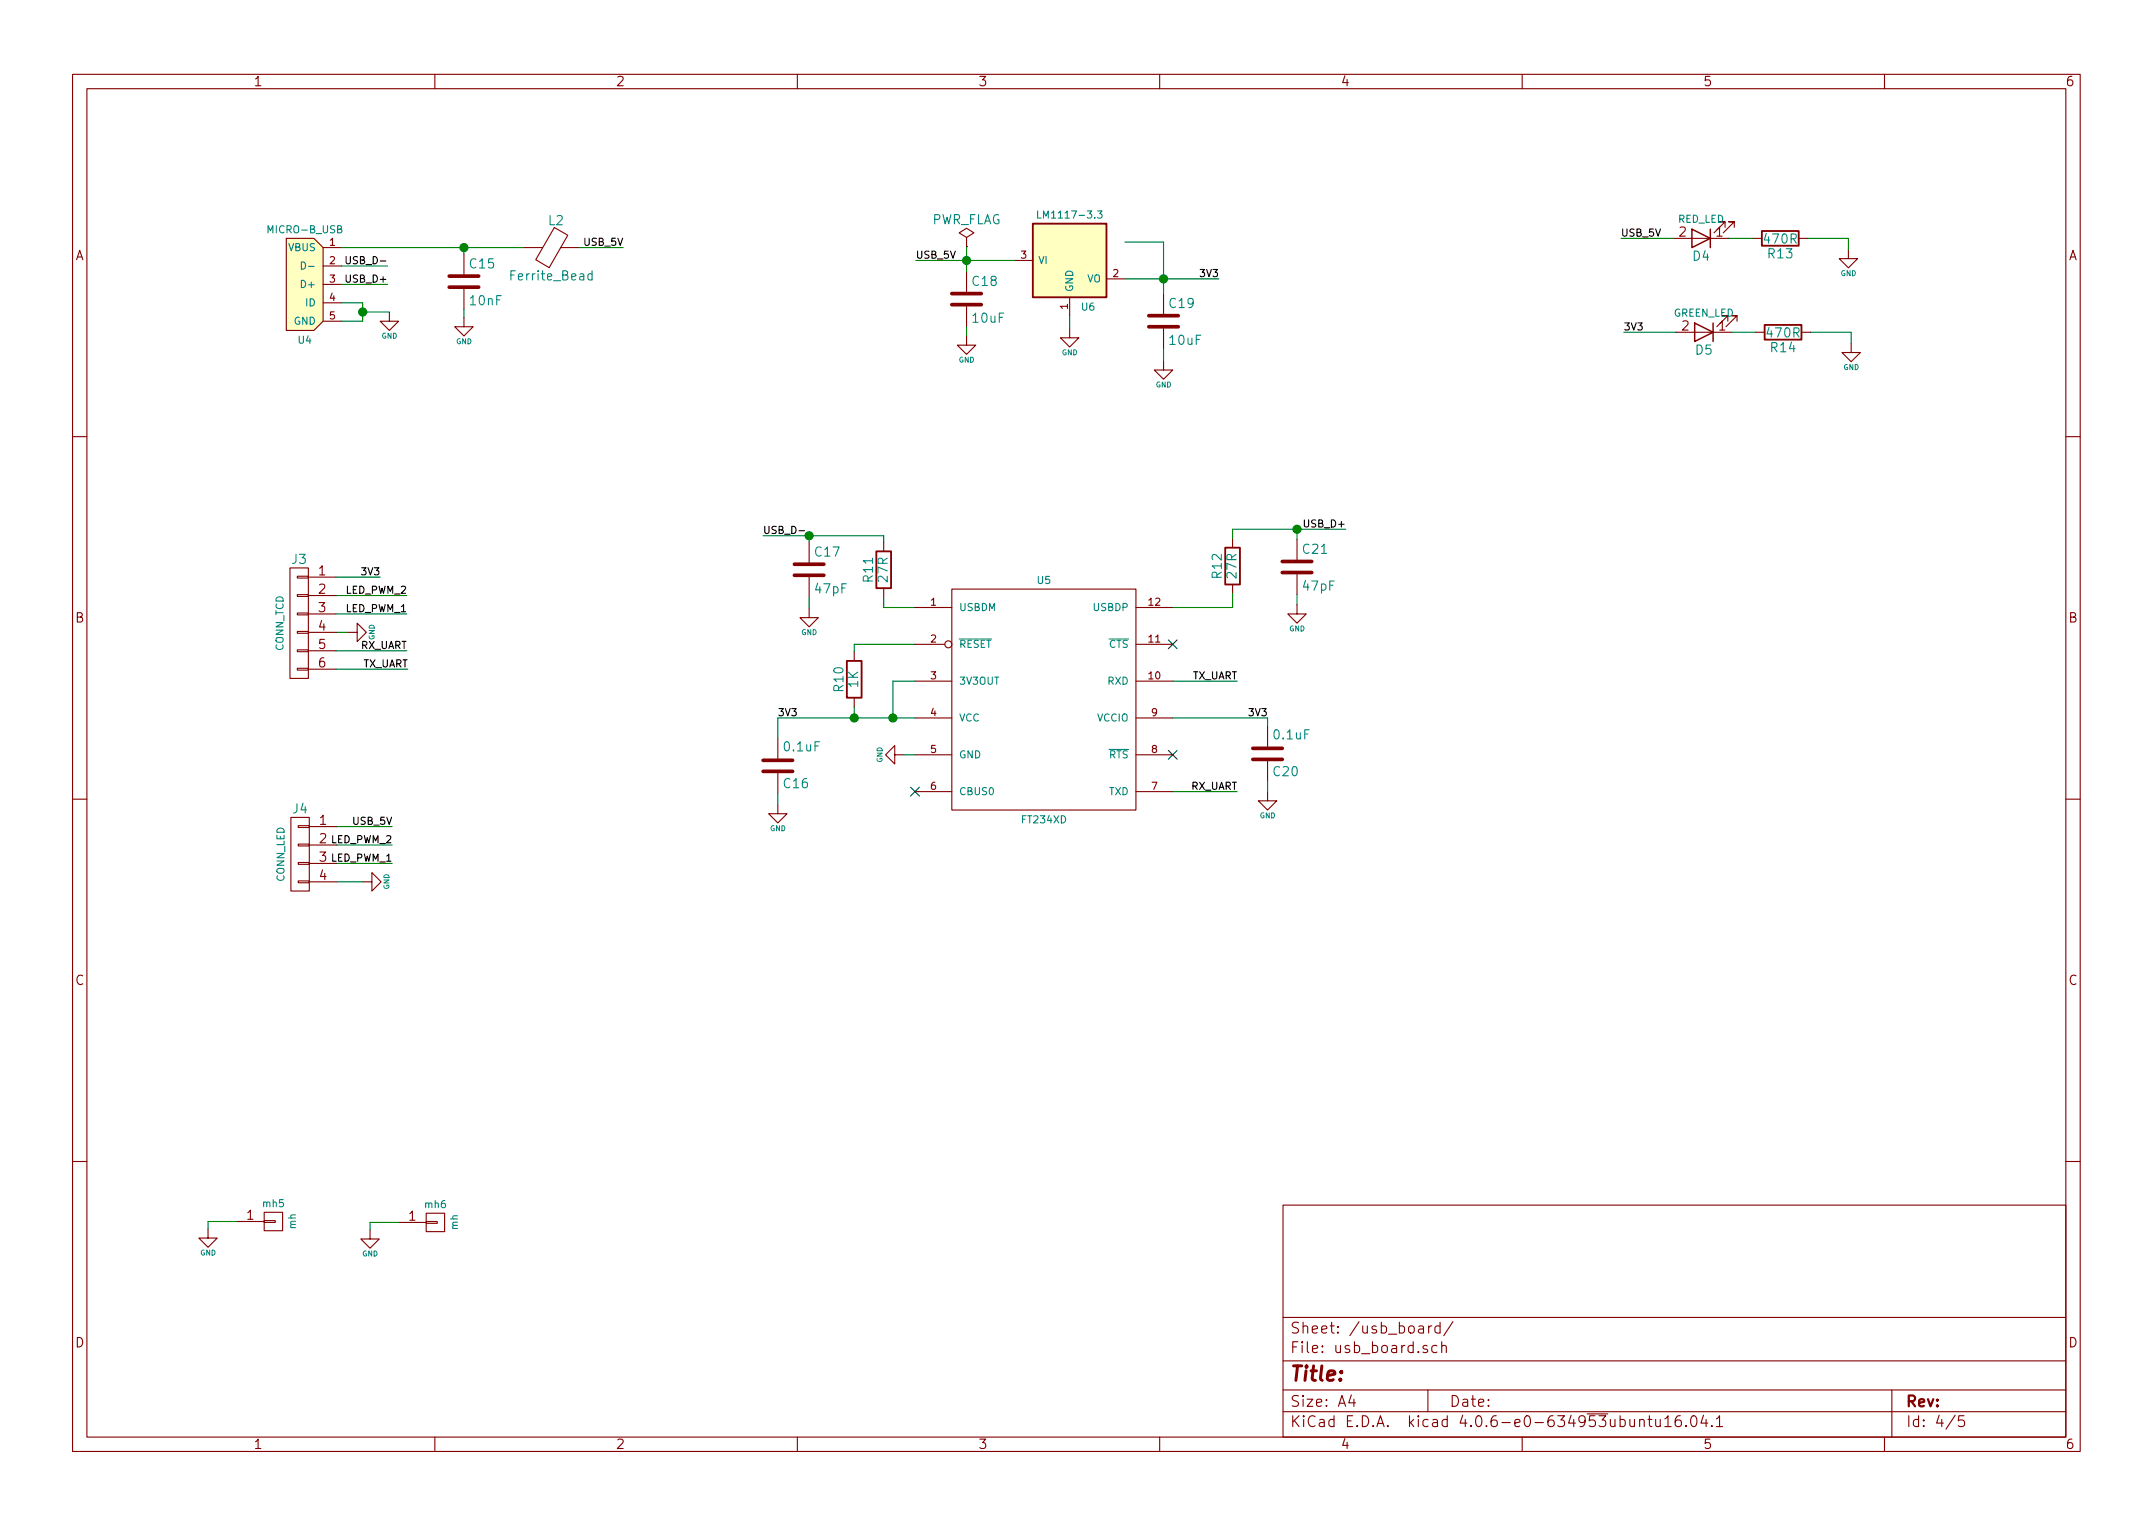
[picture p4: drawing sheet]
<svg xmlns="http://www.w3.org/2000/svg" width="297mm" height="210mm" viewBox="0 0 297 210" stroke-linecap="round" stroke-linejoin="round" font-family="sans-serif">
<g fill="none" stroke="#840000" stroke-width=".15">
<path d="M10 10.3h277v189.9h-277zM12 12.2h273v186.1h-273zM60 10.3v1.9M110 10.3v1.9M160 10.3v1.9M210 10.3v1.9M260 10.3v1.9M39.5 32.9h3.8l1.3 1.3v10.1l-1.3 1.3h-3.8zM44.6 34.2h2.5M44.6 36.7h2.5M44.6 39.2h2.5M64 35v2.8"/>
<path d="M64 39.9v2.8M72.3 34.2h2.6M76.5 31.4l1.8 1.1-2.5 4.4-1.9-1.1zM77.3 34.2h2.6M133.3 34h.1M133.3 32.8l1.1-.7-1.1-.6-1 .6 1 .7v1.2M133.3 37.5v2.8M140 35.9h2.5M152.7 38.5h2.5M230.9 32.9h7.6M238 31.4v-.8h-.8h.8l-1.5 1.5M239.3 31.4v-.8h-.8h.8l-1.6 1.5"/>
<path d="M241.8 32.9h1.3M248.2 32.9h1.2M255 34.4v1.3h1.3l-1.3 1.3-1.3-1.3h1.3M44.6 41.8h2.5M44.6 44.3h2.5M53.7 43v1.3h1.3l-1.3 1.3-1.2-1.3h1.2M64 43.8v1.3h1.3l-1.3 1.2-1.3-1.2h1.3M133.3 46.3v1.3h1.3l-1.3 1.3-1.2-1.3h1.2M133.3 42.3v2.8M147.6 45.3v1.3h1.2l-1.2 1.3-1.3-1.3h1.3M147.6 41v2.6M160.5 49.8v1.2h1.3l-1.3 1.3-1.2-1.3h1.2"/>
<path d="M160.5 40.5v2.8M160.5 45.3v2.8M231.3 45.8h7.6M238.4 44.3v-.7h-.8h.8l-1.5 1.5M239.6 44.3v-.7h-.7h.7l-1.5 1.5M242.2 45.8h1.3M248.5 45.8h1.3M255.4 47.4v1.2h1.3l-1.3 1.3-1.3-1.3h1.3M10 60.2h2M40 78.4h2.5v15.2h-2.5zM41 79.5h1.5v.3h-1.5zM42.5 79.6h3.9"/>
<path d="M111.6 74.8v2.8M111.6 79.6v2.8M121.9 74.8v1.3M170.1 74.3v1.3M178.9 74.4v2.8M178.9 79.2v2.8M285 60.2h2M41 92.2h1.5v.3h-1.5zM41 89.7h1.5v.2h-1.5zM41 87.1h1.5v.3h-1.5zM41 84.6h1.5v.2h-1.5zM41 82h1.5v.3h-1.5z"/>
<path d="M42.5 82.2h3.9M42.5 84.7h3.9M42.5 87.2h3.9M42.5 89.8h3.9M42.5 92.3h3.9M48 87.2h1.3v-1.2l1.2 1.2-1.2 1.3v-1.3M111.6 83.9v1.3h1.3l-1.3 1.3-1.2-1.3h1.2M117.9 89.9v1.3M117.9 96.3v1.2M121.9 81.1v1.3M126.2 83.8h5.1M126.2 88.9h4.2"/>
<path d="M126.2 94h5.1M126.2 99.1h5.1M131.3 81.3h25.4v30.5h-25.4zM156.7 83.8h5.1M156.7 88.9h5.1M156.7 94h5.1M156.7 99.1h5.1M170.1 80.6v1.3M178.9 83.4v1.3h1.3l-1.3 1.3-1.2-1.3h1.2M10 110.3h2M40.1 112.8h2.6v10.1h-2.6zM41.1 119h1.6v.2h-1.6z"/>
<path d="M41.1 116.5h1.6v.2h-1.6zM41.1 113.9h1.6v.3h-1.6zM42.7 114h3.8M42.7 116.6h3.8M42.7 119.1h3.8M107.3 111v1.3h1.3l-1.3 1.2-1.3-1.2h1.3M107.3 101.8v2.8M107.3 106.7v2.8M123.4 104.1v-1.2l-1.2 1.2 1.2 1.3v-1.3h1.3M126.2 104.1h5.1M126.2 109.2h5.1M156.7 104.1h5.1"/>
<path d="M156.7 109.2h5.1M174.9 109.2v1.3h1.2l-1.2 1.3-1.3-1.3h1.3M174.9 100.2v2.8M174.9 105v2.8M285 110.3h2M41.1 121.5h1.6v.3h-1.6zM42.7 121.7h3.8M50 121.7h1.3v-1.3l1.3 1.3-1.3 1.2v-1.2M10 160.2h2M28.7 169.5v1.3h1.3l-1.3 1.3-1.3-1.3h1.3M32.6 168.5h3.8M36.4 168.4h1.6v.3h-1.6z"/>
<path d="M36.4 167.3h2.6v2.5h-2.6zM51.1 169.7v1.2h1.2l-1.2 1.3-1.3-1.3h1.3M55 168.7h3.8M58.8 168.5h1.5v.3h-1.5zM58.8 167.4h2.5v2.5h-2.5zM177 166.3h108v32h-108zM285 160.2h2M60 198.3v1.9M110 198.3v1.9M160 198.3v1.9M177 194.8h108M177 191.8h108"/>
<path d="M177 187.8h108M177 181.8h108M186.4 192.5l-.3 1h.9M186.8 193v1M196.9 185.7a.37 .37 0 0 0-.6 .1v.1a.54 .54 0 0 0 .6 .3l.1 .1-.1 .2-.2 .1-.4-.1M197 191.8v3M197.1 182.9v1M197.5 182.9l-.2 .1-.2 .2M198.2 185.7l-.4-.1-.3 .3 .1 .6 .2 .1 .4-.1M198.7 183l-.5-.1-.2 .3v.6l.2 .1 .5-.1M198.7 182.4v1.5M198.9 185.7a.38 .38 0 0 1 .6 .1v.8"/>
<path d="M198.9 185.1v1.5M200.5 182.3l-1.3 2M210 198.3v1.9M226.2 196a.38 .38 0 0 1 .6 0v.8M226.2 195.8v1M227.4 195.8h.5M227.6 195.3v1.3l.2 .2h.1M228.4 195.8l.1 .9a.4 .4 0 0 0 .6 0M229.1 195.8v1M229.7 195.8l.4-.5v1.5M229.7 196.8h.9M231.8 195.3a.59 .59 0 0 0-.7 .7l.1 .7 .2 .1h.3l.2-.1 .1-.5-.2-.2-.4-.1-.3 .3"/>
<path d="M232.6 196.7h.1l-.1 .1-.1-.1h.1v.1M233.4 195.5a.35 .35 0 0 1 .4-.2 .35 .35 0 0 1 .2 .3 .77 .77 0 0 1-.4 1.2 .9 .9 0 0 1-.2-1.3zM235 195.2l-.3 1.1h.9M235.4 195.8v1M236.2 196.7v.1l-.1-.1h.1v.1M236.8 195.8l.4-.5v1.5M236.8 196.8h.9M260 198.3v1.9M261 191.8v6.5M269.7 195.2l-1.2 2M271 195.3h-.7l-.1 .7a.62 .62 0 0 1 .7 0l.1 .2v.5l-.2 .1h-.4l-.2-.1"/>
<circle cx="130.8" cy="88.9" r=".48"/>
</g>
<g fill="#ffffc2" stroke="#ffffc2" stroke-width=".14">
<path d="M39.5 32.9h3.8l1.3 1.3v10.1l-1.3 1.3h-3.8z"/>
<path d="M142.5 30.9h10.2v10.1h-10.2z"/>
</g>
<path d="M41.6 36.1a.5 .5 0 0 1 .6 .5 .5 .5 0 0 1-.6 .5zM42.6 36.7h.7M81.7 37.8h-.4l-.2 .2 .1 .6h.1h.4M81.7 37.4v1.2M143.2 29.1v1h.4M151.4 29.1h.6l-.3 .4 .3 .2v.3l-.2 .1-.4-.1M132.3 88.2h4.5M153 88.2h2.7M153 103.4h2.7" fill="none" stroke="#008484" stroke-width=".15"/>
<g fill="none" stroke="#840000" stroke-width=".51">
<path d="M62 39.6h4M62 38.1h4M131.3 42h4.1M131.3 40.5h4.1M158.5 45.1h4.1M158.5 43.6h4.1M109.6 79.4h4.1M109.6 77.8h4.1M176.9 79h4.1M176.9 77.5h4.1M105.3 104.9h4M105.3 106.4h4"/>
<path d="M172.8 103.2h4.1M172.8 104.8h4.1"/>
</g>
<g fill="none" stroke="#008400" stroke-width=".15">
<path d="M47.1 34.2h25.2M47.1 36.7h6.4M47.1 39.2h6.4M64 34.2v.8M79.9 34.2h6.1M126.4 35.9h13.6M133.3 34v3.5M155.2 38.5h12.9M155.2 33.4h5.3v7.1M223.6 32.9h7.3M238.5 32.9h3.3M249.4 32.9h5.6v1.5"/>
<path d="M47.1 41.8h2.9v2.5h-2.9M50 43h3.7M64 42.7v1.1M133.3 45.1v1.2M147.6 43.6v1.7M160.5 48.1v1.7M224 45.8h7.3M238.9 45.8h3.3M249.8 45.8h5.6v1.6M46.4 79.6h6.1M105.3 73.9h16.6v.9M111.6 73.9v.9"/>
<path d="M178.9 73v1.4M185.7 73h-15.6v1.3M46.4 82.2h9.7M46.4 84.7h9.7M46.4 87.2h1.6M46.4 89.8h9.7M46.4 92.3h9.9M111.6 82.4v1.5M117.9 97.5v1.6M121.9 82.4v1.4h4.3M126.2 88.9h-8.3v1M126.2 99.1h-18.9v2.7"/>
<path d="M126.2 94h-3v5.1M161.8 99.1h13.1v1.1M161.8 94h8.9M170.1 81.9v1.9h-8.3M178.9 82v1.4M46.5 114h7.6M46.5 119.1h7.6M46.5 116.6h7.6M107.3 109.5v1.5M124.7 104.1h1.5M161.8 109.2h8.9M174.9 107.8v1.4"/>
<path d="M46.5 121.7h3.5M32.6 168.5h-3.9v1M55 168.7h-3.9v1"/>
</g>
<g fill="#008400" stroke="#008400" stroke-width=".25">
<circle cx="64" cy="34.2" r=".51"/>
<circle cx="50" cy="43" r=".51"/>
<circle cx="111.6" cy="73.9" r=".51"/>
<circle cx="117.9" cy="99.1" r=".51"/>
<circle cx="123.2" cy="99.1" r=".51"/>
<circle cx="178.9" cy="73" r=".51"/>
<circle cx="133.4" cy="35.9" r=".51"/>
<circle cx="160.5" cy="38.5" r=".51"/>
</g>
<path d="M47.8 35.4v.8l.2 .2h.1l.2-.2v-.8M110.2 73.2h.8" fill="none" stroke="#000" stroke-width=".15"/>
<path d="M142.5 30.9h10.2v10.1h-10.2zM243.1 31.9h5.1v2h-5.1zM243.5 44.8h5v2.1h-5zM120.9 76.1h2v5h-2zM169 75.6h2.1v5h-2.1zM116.8 91.2h2.1v5.1h-2.1z" fill="none" stroke="#840000" stroke-width=".25"/>
<path d="M161.2 88.3l1.2 1.2M162.4 88.3l-1.2 1.2M125.6 108.6l1.2 1.2M126.8 108.6l-1.2 1.2M161.2 103.5l1.2 1.2M162.4 103.5l-1.2 1.2" fill="none" stroke="#000084" stroke-width=".15"/>
<path d="M233.4 31.6l2.6 1.3-2.6 1.3zM236 31.6v2.6M233.8 44.6l2.5 1.2-2.5 1.3zM236.3 44.6v2.5" fill="none" stroke="#840000" stroke-width=".2"/>
<text font-size="2.8" fill="#840000" x="178" y="190.5">Title:</text>
<g font-size="2.1" fill="#840000">
<text x="178" y="184">Sheet: /usb_board/</text>
<text x="178" y="186.7">File: usb_board.sch</text>
<text x="178" y="196.9">KiCad E.D.A. kicad 4.0.6-e0-634953ubuntu16.04.1</text>
<text x="178" y="194.1">Size: A4</text>
<text x="200" y="194.1">Date:</text>
<text x="263" y="194.1">Rev:</text>
<text x="263" y="196.9">Id: 4/5</text>
</g>
<g font-size="1.8" fill="#840000">
<text x="35" y="11.9">1</text>
<text x="85" y="11.9">2</text>
<text x="135" y="11.9">3</text>
<text x="185" y="11.9">4</text>
<text x="235" y="11.9">5</text>
<text x="285" y="11.9">6</text>
<text x="10.4" y="35.9">A</text>
<text x="231.7" y="32.6">2</text>
<text x="236.8" y="32.6">1</text>
<text x="285.4" y="35.9">A</text>
<text x="232.1" y="45.6">2</text>
<text x="237.1" y="45.6">1</text>
<text x="44" y="79.4">1</text>
<text x="44" y="81.9">2</text>
<text x="10.4" y="85.9">B</text>
<text x="44" y="84.4">3</text>
<text x="44" y="87">4</text>
<text x="44" y="89.5">5</text>
<text x="285.4" y="85.9">B</text>
<text x="44" y="92.1">6</text>
<text x="44.1" y="113.8">1</text>
<text x="44.1" y="116.3">2</text>
<text x="44.1" y="118.9">3</text>
<text x="44.1" y="121.4">4</text>
<text x="10.4" y="135.9">C</text>
<text x="285.4" y="135.9">C</text>
<text x="34.1" y="168.3">1</text>
<text x="56.4" y="168.4">1</text>
<text x="10.4" y="185.9">D</text>
<text x="285.4" y="185.9">D</text>
<text x="35" y="199.9">1</text>
<text x="85" y="199.9">2</text>
<text x="135" y="199.9">3</text>
<text x="185" y="199.9">4</text>
<text x="235" y="199.9">5</text>
<text x="285" y="199.9">6</text>
</g>
<g font-size="1.8" fill="#008484">
<text x="75.7" y="31.1">L2</text>
<text x="128.4" y="30.9">PWR_FLAG</text>
<text x="233.6" y="36">D4</text>
<text x="243.5" y="33.6">470R</text>
<text x="244" y="35.6">R13</text>
<text x="64.9" y="37">C15</text>
<text x="70.7" y="38.7">Ferrite_Bead</text>
<text x="134.2" y="39.4">C18</text>
<text x="64.9" y="42.1">10nF</text>
<text x="134.3" y="44.5">10uF</text>
<text x="161.4" y="42.5">C19</text>
<text x="161.4" y="47.6">10uF</text>
<text x="243.9" y="46.6">470R</text>
<text x="234" y="48.9">D5</text>
<text x="244.4" y="48.6">R14</text>
<text x="40.3" y="77.8">J3</text>
<text x="112.5" y="76.8">C17</text>
<text x="179.8" y="76.4">C21</text>
<text x="112.5" y="81.9">47pF</text>
<text x="120.4" y="80.2" transform="rotate(-90 120.4 80.2)">R11</text>
<text x="122.5" y="80.2" transform="rotate(-90 122.5 80.2)">27R</text>
<text x="168.6" y="79.7" transform="rotate(-90 168.6 79.7)">R12</text>
<text x="170.6" y="79.7" transform="rotate(-90 170.6 79.7)">27R</text>
<text x="179.9" y="81.5">47pF</text>
<text x="116.4" y="95.3" transform="rotate(-90 116.4 95.3)">R10</text>
<text x="118.4" y="94.8" transform="rotate(-90 118.4 94.8)">1K</text>
<text x="108.3" y="103.7">0.1uF</text>
<text x="175.7" y="107.1">C20</text>
<text x="175.8" y="102">0.1uF</text>
<text x="40.4" y="112.2">J4</text>
<text x="108.2" y="108.7">C16</text>
</g>
<g font-size="1.4" fill="#008484">
<text x="37.2" y="32.2">MICRO-B_USB</text>
<text x="39.7" y="34.6">VBUS</text>
<text x="143.9" y="30.1">LM1117-3.3</text>
<text x="231.4" y="30.7">RED_LED</text>
<text x="41.8" y="39.7">D+</text>
<text x="143.3" y="36.4">VI</text>
<text x="148.1" y="40.3" transform="rotate(-90 148.1 40.3)">GND</text>
<text x="149.9" y="39">VO</text>
<text x="40.5" y="44.8">GND</text>
<text x="41.2" y="47.4">U4</text>
<text x="42.2" y="42.3">ID</text>
<text x="149.3" y="42.8">U6</text>
<text x="230.8" y="43.7">GREEN_LED</text>
<text x="143.2" y="80.6">U5</text>
<text x="39.1" y="89.8" transform="rotate(-90 39.1 89.8)">CONN_TCD</text>
<text x="132.3" y="84.3">USBDM</text>
<text x="132.3" y="89.4">RESET</text>
<text x="150.9" y="84.3">USBDP</text>
<text x="152.9" y="89.4">CTS</text>
<text x="132.3" y="94.5">3V3OUT</text>
<text x="152.8" y="94.5">RXD</text>
<text x="132.3" y="99.5">VCC</text>
<text x="151.3" y="99.5">VCCIO</text>
<text x="132.3" y="104.6">GND</text>
<text x="152.9" y="104.6">RTS</text>
<text x="132.3" y="109.7">CBUS0</text>
<text x="141.1" y="113.6">FT234XD</text>
<text x="152.9" y="109.7">TXD</text>
<text x="39.2" y="121.6" transform="rotate(-90 39.2 121.6)">CONN_LED</text>
<text x="36.3" y="166.5">mh5</text>
<text x="58.6" y="166.7">mh6</text>
<text x="40.8" y="169.5" transform="rotate(-90 40.8 169.5)">mh</text>
<text x="63.2" y="169.6" transform="rotate(-90 63.2 169.6)">mh</text>
</g>
<g font-size="1.4" fill="#840000">
<text x="45.5" y="33.9">1</text>
<text x="140.8" y="35.7">3</text>
<text x="45.5" y="36.4">2</text>
<text x="45.5" y="39">3</text>
<text x="45.5" y="41.5">4</text>
<text x="153.5" y="38.2">2</text>
<text x="45.5" y="44.1">5</text>
<text x="147.3" y="42.7" transform="rotate(-90 147.3 42.7)">1</text>
<text x="128.4" y="83.6">1</text>
<text x="158.5" y="83.6">12</text>
<text x="128.4" y="88.6">2</text>
<text x="158.5" y="88.6">11</text>
<text x="128.4" y="93.7">3</text>
<text x="158.5" y="93.7">10</text>
<text x="128.4" y="98.8">4</text>
<text x="158.9" y="98.8">9</text>
<text x="128.4" y="103.9">5</text>
<text x="158.9" y="103.9">8</text>
<text x="128.4" y="109">6</text>
<text x="158.9" y="109">7</text>
</g>
<g font-size="1.4">
<text x="80.6" y="33.9">USB_5V</text>
<text x="126.4" y="35.7">USB_5V</text>
<text x="223.6" y="32.6">USB_5V</text>
<text x="48" y="39">USB_D+</text>
<text x="48.3" y="36.4">USB_D-</text>
<text x="165.7" y="38.2">3V3</text>
<text x="224" y="45.6">3V3</text>
<text x="105.3" y="73.7">USB_D-</text>
<text x="180.2" y="72.8">USB_D+</text>
<text x="47.7" y="81.9">LED_PWM_2</text>
<text x="50" y="79.4">3V3</text>
<text x="47.7" y="84.4">LED_PWM_1</text>
<text x="49.6" y="89.5">RX_UART</text>
<text x="49.9" y="92.1">TX_UART</text>
<text x="164.3" y="93.7">TX_UART</text>
<text x="107.3" y="98.8">3V3</text>
<text x="172.4" y="98.8">3V3</text>
<text x="48.7" y="113.8">USB_5V</text>
<text x="164.2" y="109">RX_UART</text>
<text x="45.7" y="116.3">LED_PWM_2</text>
<text x="45.7" y="118.9">LED_PWM_1</text>
</g>
<g font-size="1" fill="#008484">
<text x="253.9" y="38.1">GND</text>
<text x="52.6" y="46.7">GND</text>
<text x="62.9" y="47.5">GND</text>
<text x="132.3" y="50">GND</text>
<text x="146.5" y="49">GND</text>
<text x="159.4" y="53.4">GND</text>
<text x="254.3" y="51">GND</text>
<text x="51.7" y="88.3" transform="rotate(-90 51.7 88.3)">GND</text>
<text x="110.5" y="87.6">GND</text>
<text x="177.9" y="87.1">GND</text>
<text x="121.7" y="105.2" transform="rotate(-90 121.7 105.2)">GND</text>
<text x="173.8" y="112.9">GND</text>
<text x="106.2" y="114.6">GND</text>
<text x="53.7" y="122.7" transform="rotate(-90 53.7 122.7)">GND</text>
<text x="27.6" y="173.2">GND</text>
<text x="50" y="173.3">GND</text>
</g>
</svg>
